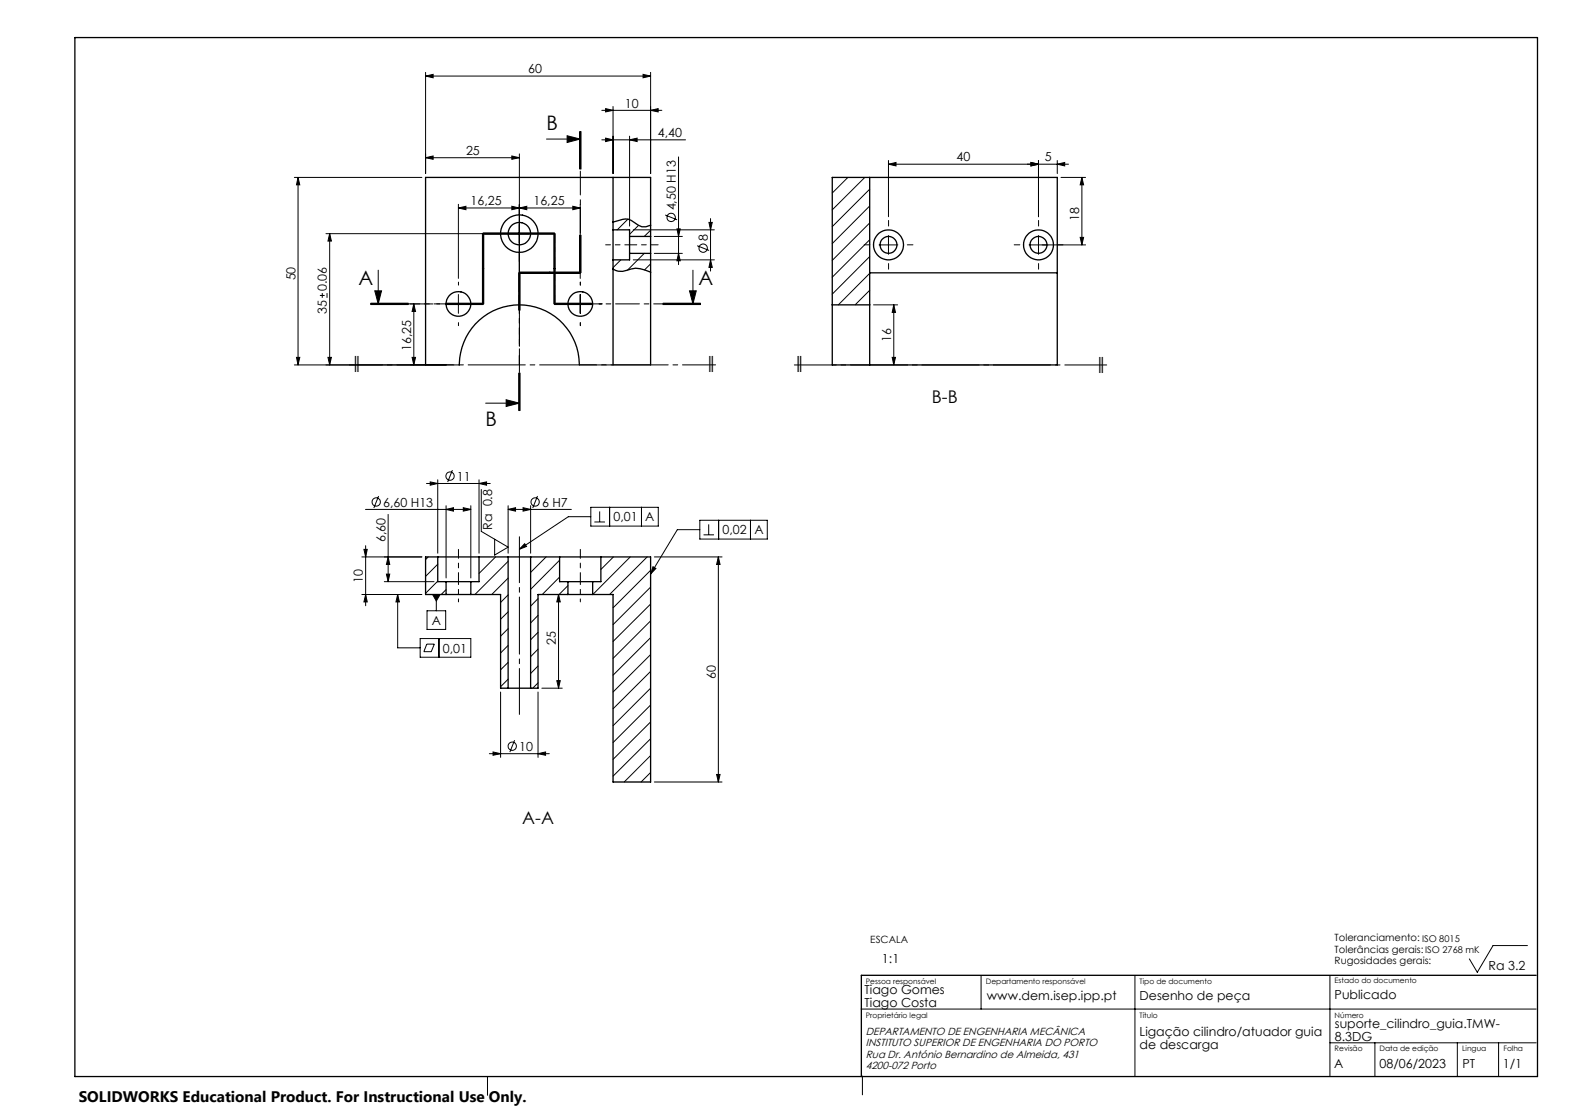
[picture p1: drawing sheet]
<svg xmlns="http://www.w3.org/2000/svg" width="420mm" height="297mm" viewBox="0 0 420 297" stroke-linecap="round" stroke-linejoin="round" font-family="sans-serif">
<g fill="none" stroke="#000" stroke-width=".27">
<path d="M113.5 19.3v27M171.5 19.8l2 .5-2 .4zM173.5 19.3v27M113.5 20.3l2-.5v.9zM113.5 20.3h60M145.7 37.1h9M151.2 36.2l3.5 .9-3.5 .9zM154.6 35.1v10M154.8 35.1v10M154.9 35.1v10M160.5 29.4h16M160.5 37.3h22.3"/>
<path d="M161.5 29l2 .4-2 .4zM161.5 36.8l2 .5-2 .4zM163.5 28.4v17.9M167.9 37.3l2-.5v.9zM167.9 36.3v24M173.5 29.4l2-.4v.8zM78.5 47.3h34M79.5 47.3v50M79.5 47.3l.4 2h-.8zM113.5 42l2-.4v.9zM113.5 42h25M122.2 55.5l2-.5v.9z"/>
<path d="M122.2 54.5v19.7M122.2 55.5h32.5M136.5 41.6l2 .4-2 .5zM136.5 55l2 .5-2 .4zM138.5 41v41.7M138.5 55.5l2-.5v.9zM152.8 55l1.9 .5-1.9 .4zM154.7 54.5v19.7M167.5 58.4l-2.9 2.9M177.4 57.3l3.2 1.3M180.9 41.8v28.8M189.1 59.3h.8l-.4 2z"/>
<path d="M189.5 58.3v14M226.1 47.3l-4.2 4.2M230.6 47.3l-8.7 8.6M231.9 50.4l-10 10M231.9 54.9l-10 10M231.9 59.4l-10 10M236.9 43.8l2-.5v.9zM236.9 42.8v15M274.9 43.3l2 .5-2 .4zM276.9 42.8v15M281.9 43.8l2-.5v.9zM281.9 42.8v3.5"/>
<path d="M282.9 47.3h6.6M284.9 43.8h-48M288.5 47.3v18M288.5 47.3l.5 2h-1zM85.3 78.8h1.3M85.9 78.1v1.3M86.9 62.3h61v18.7h10M87.2 78.1v1.3M87.9 62.3l.5 2h-.9zM87.9 62.3v35M99.9 77.5h1.8l-.8 3.5zM100.9 72v9"/>
<path d="M122.2 78.5v5M128.6 62.3v18.7M128.8 62.3v18.7h-10M128.8 62.4h19.1M128.8 62.1h19.1M129 62.3v18.7M138.3 72.7v10M138.5 72.7h16.3M138.5 72.5h16.3M138.5 72.9h16.3M138.7 72.7v10M147.7 62.3v18.7"/>
<path d="M148 62.3v18.7M154.6 62.7v10M154.7 78.5v5M154.9 62.7v10M165.6 69.3l-2.1 2.1M168.9 61.3h21.6M168.9 69.3h21.6M170.3 60.1l-2.4 2.4M171.8 67.6l-4.4 4.4M173.5 70.3l-1.6 1.7M173.5 61.4l-1.7 1.6M174.5 63h7.5"/>
<path d="M174.5 67.6h7.5M180.5 61h.9l-.5 2zM180.9 67.6l.5 1.9h-.9zM183.9 77.5h1.8l-.9 3.5zM184.8 72v9M185.9 65.5l3.2 1.3M189.5 69.3l.4 2h-.8zM231.9 63.9l-10 10M231.9 68.4l-10 10M231.9 72.9l-8.3 8.4M231.9 77.4l-3.9 3.9M234.4 65.3h5"/>
<path d="M236.9 62.8v5M274.4 65.3h15.1M276.9 62.8v5M288 63.3h1l-.5 2zM78.5 97.3h44M79.1 95.3h.8l-.4 2zM87.5 95.3h.9l-.5 2zM98.9 81.2h10zM98.9 81h10M98.9 80.8h10M109.4 81h6M109.9 95.3h.9l-.5 2z"/>
<path d="M110.3 81l.5 2h-.9zM110.3 81v16.3M118.8 80.8h10M118.8 81.2h10M138.3 99.5v10M138.5 94.8v2.5M138.5 99.5v10M138.7 99.5v10M147.9 80.8h10M147.9 81.2h10M154.5 97.3h19M176.8 81h10"/>
<path d="M176.8 80.8h10M176.8 81.2h10M232.9 81.3h6.5M237.9 95.3h.9l-.5 2zM238.3 81.3v16M238.3 81.3l.5 2h-.9zM129.5 107.5h9M135 106.6l3.5 .9-3.5 .9zM97.5 135.8h28.1M101 132.3l-1.3 3.1M103.5 137.2v17.9M113.7 128.9h17"/>
<path d="M114.7 128.5l2 .4-2 .5zM116.7 127.9v19.6M119 135.8l1.9-.4v.9zM119 134.8v19.3M120.6 125.3l-1.2 3.2M123.5 135.4l2.1 .4-2.1 .5zM125.6 134.8v19.3M127.7 128.9l2.1-.4v.9zM127.7 127.9v19.6M128.3 130.5v11.2l7.2 4.2-3.6 2.1v-4.2M135.5 135.8l2-.4v.9zM135.5 134.8v12.7"/>
<path d="M135.5 135.8h16.9M139.5 135.4l2 .4-2 .5zM141.5 134.8v12.7M143.3 132.3l-1.2 3.1M157.6 135.3h17.9v5h-17.9zM157.6 137.8h-6l-13.1 8.6M158.5 139.2h2.8M159.9 136.3v2.9M162.6 135.3v5M171.1 135.3v5M186.6 138.7h18v5h-18zM189 139.8v2.8"/>
<path d="M191.6 138.7v5M200.1 138.7v5M96.5 148.5h16M96.5 158.5h16M97 146.5h.9l-.4 2zM97.5 158.5l.4 2h-.9zM97.5 145.5v16M102.5 155.1h13.2M103 153.1h.9l-.4 2zM103.5 148.5l.4 2h-.9zM106 158.5l.5 2h-.9zM106 158.5v14.2h6"/>
<path d="M114.2 148.5l-.7 .7M115.4 158.5h2l-1.1 1.7zM116.3 158.5v4.3M116.7 150.4l-3.2 3.3M116.7 154.9l-3.2 3.3M119 157.2l-1.3 1.3M125.6 155.1h.1M132.2 148.5l-4.5 4.4M135.5 149.6l-8.9 8.9M135.5 154.1l-4.4 4.4M135.5 158.6l-2 2M139.9 145l.5 .7-1.9 .7z"/>
<path d="M143.5 159.6l-2 2M145.6 148.5l-4.1 4.1M148.9 158.5l.5 2h-.9zM148.9 158.5v25M149.2 149.4l-7.7 7.7M149.2 153.8l-4.6 4.7M151.4 156.1l-2.3 2.4M163.6 148.5l-3.4 3.3M168.1 148.5l-10 10M172.6 148.5l-10 10M173.5 152l-10 10.1M173.5 156.5l-10 10"/>
<path d="M174.1 151.1l.8 .4-1.4 1.5zM174.5 148.5h18M186.6 141.2h-6l-7.1 11.8M187.6 142.6h2.8M191.6 148.5l.4 2h-.9zM191.6 148.5v60M112 170.2h13.6v5h-13.6zM113.8 171.7h2l-.8 2h-2zM113.9 162.8h5v5h-5zM117.1 170.2v5M135.5 163.1l-2 2M135.5 167.6l-2 2"/>
<path d="M135.5 172.1l-2 2M135.5 176.6l-2 2M143.5 164.1l-2 2M143.5 168.6l-2 2M143.5 173.1l-2 2M143.5 177.5l-2 2.1M173.5 161l-10 10M173.5 165.5l-10 10M173.5 170l-10 10M173.5 174.5l-10 10M173.5 179l-10 10M133.5 184.5v17.4"/>
<path d="M135.5 181.1l-2 2M137.2 197.3l-1.2 3.2M143.5 184.5v17.4M143.5 182.1l-1.4 1.4M144.5 183.5h5.4M148.5 181.5h.9l-.5 2zM173.5 183.5l-10 10M173.5 188l-10 10M173.5 192.5l-10 10M173.5 197l-10 9.9M130.5 200.9h16M131.5 200.5l2 .4-2 .5z"/>
<path d="M143.5 200.9l2-.4v.9zM173.5 201.4l-7.1 7.1M173.5 205.9l-2.5 2.6M174.5 208.5h18M191.1 206.5h.9l-.4 2zM407.3 252.1h-9.2l-4.2 7.1-2.1-3.5M229.6 269h180M261.6 260v9M302.6 260v27M354.6 260v27M354.6 278h55M366.6 278v9"/>
<path d="M388.6 278v9M399.6 278v9M130 287v5M230 286.9v5"/>
<circle cx="179" cy="58" r="1.11"/>
<circle cx="187.5" cy="66.2" r="1.12"/>
<circle cx="100.3" cy="133.8" r="1.11"/>
<circle cx="120" cy="126.9" r="1.11"/>
<circle cx="142.7" cy="133.8" r="1.12"/>
<circle cx="136.6" cy="199" r="1.11"/>
</g>
<g fill="none" stroke="#000" stroke-width=".35">
<path d="M20 10h390v277h-390zM163.5 59.2h.2a7.9 7.9 0 0 1 3.9-.7l.7 .2a5.7 5.7 0 0 0 3.9 1.8l1.3-.5M163.5 47.3v14M221.9 47.3h60v50h-60zM231.9 47.3v34M163.5 71.8a3.9 3.9 0 0 0 3.6 .3 5.9 5.9 0 0 1 5-.1l1.4 .6M163.5 61.3v8M163.5 69.3v28M163.5 61.3h4.4v1.7M167.9 63v4.6M167.9 67.6v1.7h-4.4M167.9 67.6h5.6"/>
<path d="M167.9 63h5.6M173.5 63v4.6M173.5 63v-15.7h-60v50M173.5 67.6v29.7M231.9 72.7h50M122.5 97.3a16 16 0 0 1 16-16 16 16 0 0 1 16 16M221.9 81.3h10M231.9 81.3v16M116.7 148.5h11M116.7 148.5h-3.2v10h5.5M116.7 148.5v6.6h2.3M119 155.1h6.6"/>
<path d="M119 158.5h6.6M119 155.1v3.4M125.6 158.5h7.9v25h2M125.6 155.1v3.4M127.7 148.5v6.6h-2.1M127.7 148.5h7.8M135.5 148.5h6M135.5 148.5v35M141.5 148.5h7.7M141.5 148.5v35M149.2 148.5h11M149.2 148.5v6.6h2.2"/>
<path d="M151.4 155.1h6.6M151.4 158.5h6.6M151.4 158.5h-7.9v25h-2M151.4 155.1v3.4M158 155.1v3.4M160.2 148.5h13.3v60h-10v-50h-5.5M160.2 148.5v6.6h-2.2M135.5 183.5h6M409.6 260h-179.9v27"/>
<circle cx="138.5" cy="62.3" r="2.99"/>
<circle cx="138.5" cy="62.3" r="5"/>
<circle cx="236.9" cy="65.3" r="2.26"/>
<circle cx="236.9" cy="65.3" r="4"/>
<circle cx="276.9" cy="65.3" r="2.25"/>
<circle cx="276.9" cy="65.3" r="4"/>
<circle cx="122.2" cy="81" r="3.3"/>
<circle cx="154.7" cy="81" r="3.3"/>
</g>
<path d="M128.8 81h-29.9" fill="none" stroke="#000" stroke-width=".27" stroke-dasharray="6.3 1.3 1.3 1.3" stroke-dashoffset="3.4"/>
<path d="M147.9 62.3v18.7M128.8 81v-18.7M147.9 81h38.9" fill="none" stroke="#000" stroke-width=".27" stroke-dasharray="6.3 1.3 1.3 1.3" stroke-dashoffset="4"/>
<path d="M128.8 62.3h19.1" fill="none" stroke="#000" stroke-width=".27" stroke-dasharray="6.3 1.3 1.3 1.3" stroke-dashoffset="3.8"/>
<path d="M154.8 35.1v37.6" fill="none" stroke="#000" stroke-width=".27" stroke-dasharray="6.3 1.3 1.3 1.3" stroke-dashoffset="-.4"/>
<path d="M154.8 72.7h-16.3" fill="none" stroke="#000" stroke-width=".27" stroke-dasharray="6.3 1.3 1.3 1.3" stroke-dashoffset=".1"/>
<path d="M138.5 72.7v36.8" fill="none" stroke="#000" stroke-width=".27" stroke-dasharray="6.3 1.3 1.3 1.3"/>
<path d="M167.9 65.3h-6.4" fill="none" stroke="#000" stroke-width=".27" stroke-dasharray="15.2 1.3 1.3 1.3" stroke-dashoffset="13.9"/>
<path d="M175.5 65.3h-7.6" fill="none" stroke="#000" stroke-width=".27" stroke-dasharray="15.2 1.3 1.3 1.3" stroke-dashoffset="13.3"/>
<path d="M122.3 155.1v5.4M154.8 155.1v5.4" fill="none" stroke="#000" stroke-width=".27" stroke-dasharray="15.2 1.3 1.3 1.3" stroke-dashoffset="14.4"/>
<path d="M122.3 155.1v-8.6M154.8 155.1v-8.6" fill="none" stroke="#000" stroke-width=".27" stroke-dasharray="15.2 1.3 1.3 1.3" stroke-dashoffset="12.8"/>
<path d="M138.5 143.1v47.4" fill="none" stroke="#000" stroke-width=".27" stroke-dasharray="15.2 1.3 1.3 1.3" stroke-dashoffset="3"/>
<g fill="none" stroke="#000" stroke-width=".27" stroke-dasharray="15.2 1.3 1.3 1.3">
<path d="M138.5 57.3v-2.5M122.3 76v-.8M133.5 62.3h-2.5M138.5 67.3v2.5M143.5 62.3h2.5M154.8 76v-.8M231.9 65.3h-1.5M236.9 60.3v-1.5M236.9 70.3v1.5M241.9 65.3h1.5M271.9 65.3h-1.5M276.9 60.3v-1.5"/>
<path d="M276.9 70.3v1.5M281.9 65.3h1.5M117.3 81h-.8M122.3 86v.8M127.3 81h.8M149.8 81h-.8M154.8 86v.8M159.8 81h.8"/>
</g>
<path d="M138.5 92.3v-13.5" fill="none" stroke="#000" stroke-width=".27" stroke-dasharray="15.2 1.3 1.3 1.3" stroke-dashoffset="10.4"/>
<path d="M211.8 97.3h83.3" fill="none" stroke="#000" stroke-width=".27" stroke-dasharray="15.2 1.3 1.3 1.3" stroke-dashoffset="4.1"/>
<path d="M93.1 97.3h97.7" fill="none" stroke="#000" stroke-width=".27" stroke-dasharray="15.2 1.3 1.3 1.3" stroke-dashoffset="6.4"/>
<g fill="#000">
<path d="M151.2 36.2l3.5 .9-3.5 .9zM135 106.6l3.5 .9-3.5 .9z"/>
<path d="M161.5 29l2 .4-2 .4zM173.5 29.4l2-.4v.8zM161.5 36.8l2 .5-2 .4zM167.9 37.3l2-.5v.9zM113.5 42l2-.4v.9zM136.5 41.6l2 .4-2 .5z"/>
<path d="M171.5 19.8l2 .5-2 .4zM113.5 20.3l2-.5v.9z"/>
<path d="M136.5 55l2 .5-2 .4zM122.2 55.5l2-.5v.9zM143.5 200.9l2-.4v.9zM131.5 200.5l2 .4-2 .5zM139.5 135.4l2 .4-2 .5zM135.5 135.8l2-.4v.9z"/>
<path d="M138.5 55.5l2-.5v.9zM152.8 55l1.9 .5-1.9 .4zM114.7 128.5l2 .4-2 .5zM127.7 128.9l2.1-.4v.9zM119 135.8l1.9-.4v.9zM123.5 135.4l2.1 .4-2.1 .5z"/>
<path d="M274.9 43.3l2 .5-2 .4zM236.9 43.8l2-.5v.9z"/>
<path d="M281.9 43.8l2-.5v.9zM274.9 43.3l2 .5-2 .4z"/>
<path d="M87.9 62.3l.5 2h-.9zM87.5 95.3h.9l-.5 2zM97 146.5h.9l-.4 2zM97.5 158.5l.4 2h-.9zM148.9 158.5l.5 2h-.9zM148.5 181.5h.9l-.5 2z"/>
<path d="M180.5 61h.9l-.5 2zM180.9 67.6l.5 1.9h-.9zM189.1 59.3h.8l-.4 2zM189.5 69.3l.4 2h-.8zM238.3 81.3l.5 2h-.9zM237.9 95.3h.9l-.5 2z"/>
<path d="M288 63.3h1l-.5 2zM288.5 47.3l.5 2h-1z"/>
<path d="M79.1 95.3h.8l-.4 2zM79.5 47.3l.4 2h-.8z"/>
<path d="M99.9 77.5h1.8l-.8 3.5zM183.9 77.5h1.8l-.9 3.5z"/>
<path d="M109.9 95.3h.9l-.5 2zM110.3 81l.5 2h-.9z"/>
<path d="M106 158.5l.5 2h-.9zM174.1 151.1l.8 .4-1.4 1.5zM139.9 145l.5 .7-1.9 .7zM115.4 158.5l.9 1.7 1.1-1.7z"/>
<path d="M191.1 206.5h.9l-.4 2zM191.6 148.5l.4 2h-.9zM103 153.1h.9l-.4 2zM103.5 148.5l.4 2h-.9z"/>
</g>
<g font-size="5.3">
<text x="145.8" y="34.7">B</text>
<text x="95.6" y="76">A</text>
<text x="186.3" y="76">A</text>
<text x="129.5" y="113.5">B</text>
</g>
<g font-size="4.7">
<text x="248.5" y="107.5">B-B</text>
<text x="139.3" y="219.7">A-A</text>
</g>
<text font-size="4.1" x="21" y="293.7">SOLIDWORKS Educational Product. For Instructional Use Only.</text>
<g font-size="3.5">
<text x="93.9" y="98.2">║</text>
<text x="188.4" y="98.2">║</text>
<text x="212" y="98.1">║</text>
<text x="292.4" y="98.3">║</text>
</g>
<g font-size="3.3">
<text x="140.8" y="19.5">60</text>
<text x="166.6" y="28.7">10</text>
<text x="124.3" y="41.3">25</text>
<text x="175.4" y="36.5">4,40</text>
<text x="255.1" y="43">40</text>
<text x="278.6" y="43">5</text>
<text x="125.5" y="54.7">16,25</text>
<text x="142.3" y="54.7">16,25</text>
<text x="180.2" y="56.1" transform="rotate(-90 180.2 56.1)">4,50 H13</text>
<text x="287.8" y="58.9" transform="rotate(-90 287.8 58.9)">18</text>
<text x="188.7" y="64.3" transform="rotate(-90 188.7 64.3)">8</text>
<text x="78.8" y="74.8" transform="rotate(-90 78.8 74.8)">50</text>
<text x="87.2" y="77.7" transform="rotate(-90 87.2 77.7)">0.06</text>
<text x="87.2" y="83.8" transform="rotate(-90 87.2 83.8)">35</text>
<text x="109.7" y="93.6" transform="rotate(-90 109.7 93.6)">16,25</text>
<text x="237.6" y="91.3" transform="rotate(-90 237.6 91.3)">16</text>
<text x="121.9" y="128.1">11</text>
<text x="102.2" y="135">6,60 H13</text>
<text x="144.6" y="135">6 H7</text>
<text x="131.2" y="141.2" transform="rotate(-90 131.2 141.2)">Ra 0.8</text>
<text x="163.6" y="139">0,01</text>
<text x="172.1" y="139">A</text>
<text x="192.7" y="142.4">0,02</text>
<text x="201.2" y="142.4">A</text>
<text x="102.8" y="144.5" transform="rotate(-90 102.8 144.5)">6,60</text>
<text x="96.8" y="155.3" transform="rotate(-90 96.8 155.3)">10</text>
<text x="115.1" y="166.6">A</text>
<text x="118.1" y="174">0,01</text>
<text x="148.2" y="171.9" transform="rotate(-90 148.2 171.9)">25</text>
<text x="190.8" y="181.1" transform="rotate(-90 190.8 181.1)">60</text>
<text x="138.4" y="200.1">10</text>
<text x="235.2" y="256.7">1:1</text>
<text x="397" y="258.5">Ra 3.2</text>
<text x="230.6" y="265">Tiago Gomes</text>
<text x="230.6" y="268.5">Tiago Costa</text>
<text x="263.2" y="266.5">www.dem.isep.ipp.pt</text>
<text x="303.9" y="266.5">Desenho de peça</text>
<text x="355.9" y="266.5">Publicado</text>
<text x="356" y="274">suporte_cilindro_guia.TMW-</text>
<text x="303.9" y="276.1">Ligação cilindro/atuador guia</text>
<text x="303.9" y="279.6">de descarga</text>
<text x="356" y="277.5">8.3DG</text>
<text x="355.8" y="284.7">A</text>
<text x="367.9" y="284.7">08/06/2023</text>
<text x="390" y="284.7">PT</text>
<text x="400.8" y="284.7">1/1</text>
</g>
<g font-size="2.8">
<text x="230.9" y="276">DEPARTAMENTO DE ENGENHARIA MECÂNICA</text>
<text x="230.9" y="282">Rua Dr. António Bernardino de Almeida, 431</text>
<text x="230.9" y="279">INSTITUTO SUPERIOR DE ENGENHARIA DO PORTO</text>
<text x="230.9" y="285">4200-072 Porto</text>
</g>
<g font-size="2.7">
<text x="232.1" y="251.4">ESCALA</text>
<text x="355.9" y="250.8">Toleranciamento: ISO 8015</text>
<text x="355.9" y="254">Tolerâncias gerais: ISO 2768 mK</text>
<text x="355.9" y="257.1">Rugosidades gerais:</text>
</g>
<g font-size="2">
<text x="230.9" y="262.3">Pessoa responsável</text>
<text x="262.9" y="262.3">Departamento responsável</text>
<text x="303.9" y="262.3">Tipo de documento</text>
<text x="355.9" y="262.1">Estado do documento</text>
<text x="230.9" y="271.3">Proprietário legal</text>
<text x="303.9" y="271.3">Título</text>
<text x="355.9" y="271.3">Número</text>
<text x="355.9" y="280.3">Revisão</text>
<text x="367.9" y="280.3">Data de edição</text>
<text x="389.9" y="280.3">Lingua</text>
<text x="400.9" y="280.3">Folha</text>
</g>
</svg>
